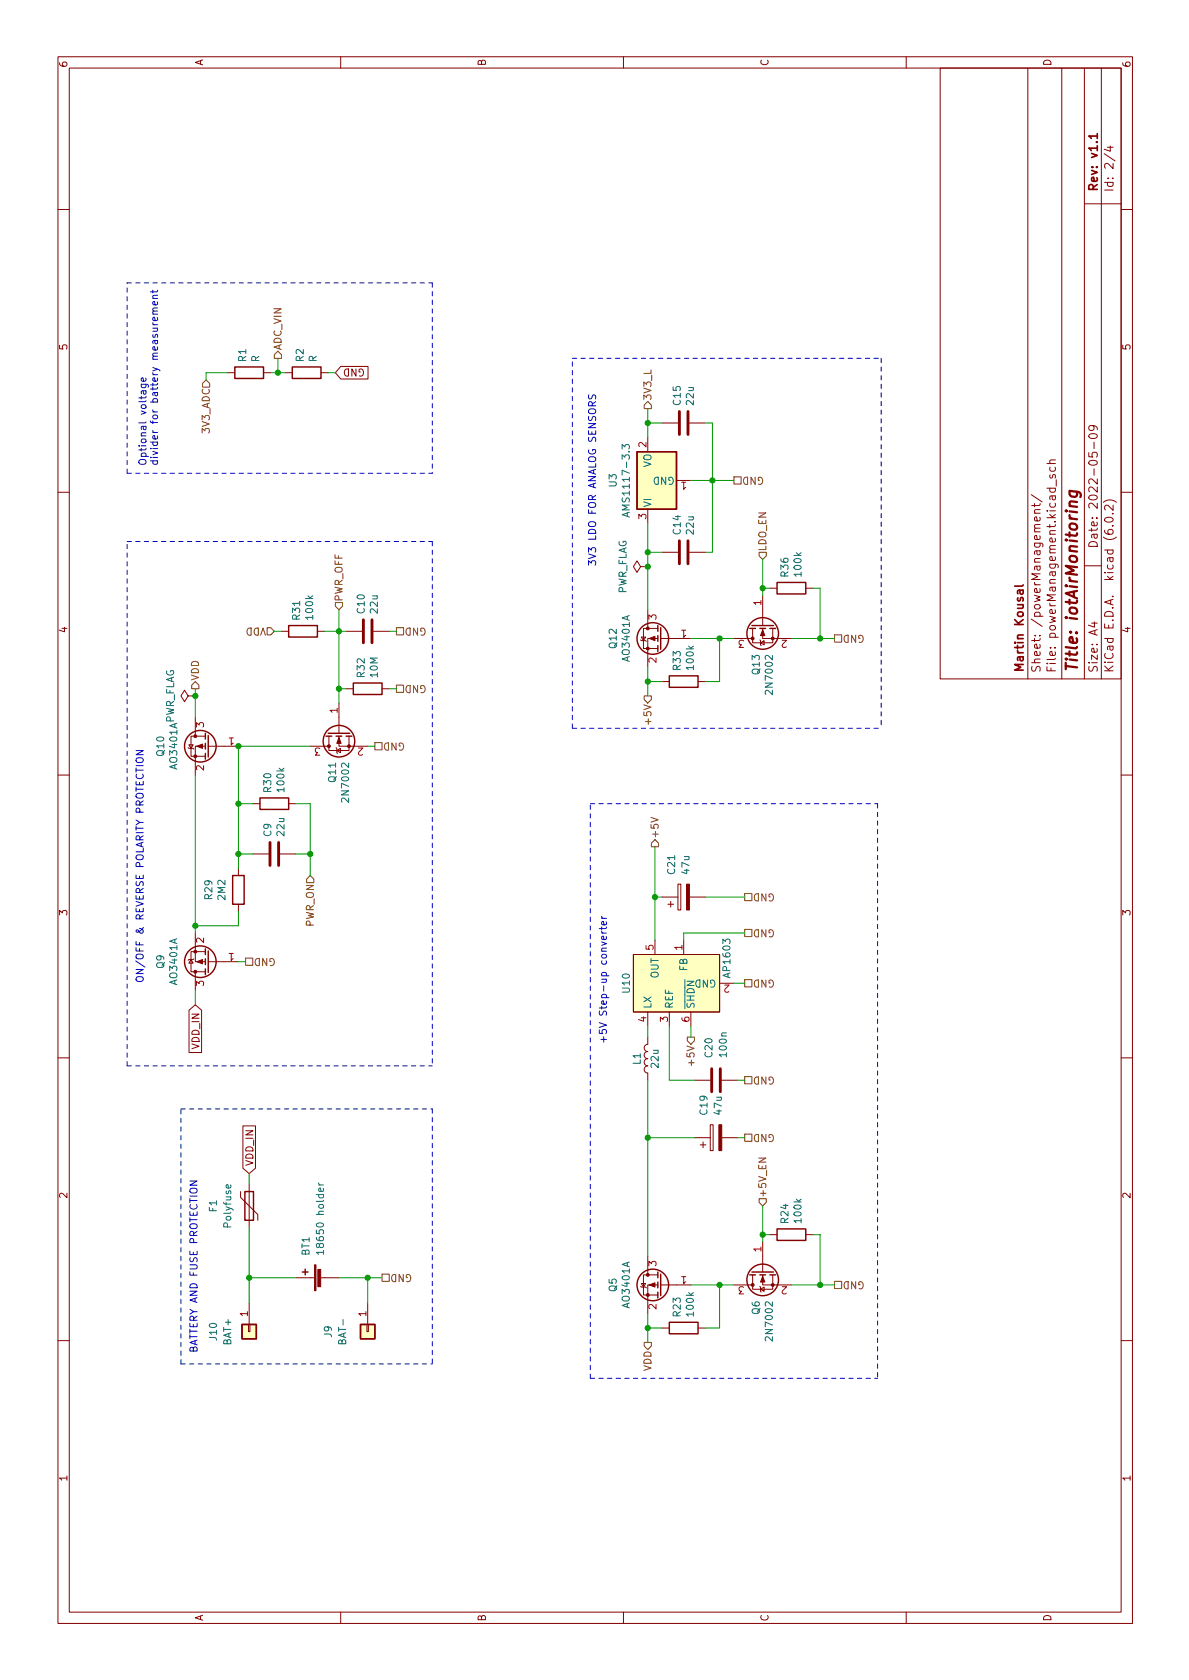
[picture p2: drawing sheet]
<svg xmlns="http://www.w3.org/2000/svg" width="210mm" height="297mm" viewBox="0 0 210 297" stroke-linecap="round" stroke-linejoin="round" font-family="sans-serif">
<g fill="none" stroke="#840000" stroke-width=".18">
<path d="M10.2 10h190.1v277h-190.1zM12.2 12h186.1v273h-186.1zM60.2 10v2M110.2 10v2M160.2 10v2M166.3 12h32v108h-32zM181.8 12v108M187.8 12v108M191.8 12v108M194.8 12v108M10.2 37h2M191.8 36h6.5"/>
<path d="M195.3 27.2l1.9 1.3M195.8 26h1M196.3 25.8v.9l-1-.3M198.3 37h2M40.3 65.9h1.2M46.6 65.9h1.3M50.4 65.9h1.3M56.8 65.9h1.2M60.3 64.8h4.8v2.2h-4.8l-1-1.1zM114.5 77.3v2.6M117.1 74.8h2.8M121.9 74.8h2.8"/>
<path d="M192.7 76.8a.81 .81 0 0 1 1.3 .4 .94 .94 0 0 1-1.5 0zM193.2 75.2l.3 .3-.1 .5-.2 .1-.6-.1-.1-.5 .2-.2a.99 .99 0 0 1 1.3 .4v.3M193.5 78.2v1.1M10.2 87h2M114.5 90v2.6M117.1 97.6h2.8M119.6 84.9h2.6M121.9 97.6h2.8M182.4 87.5l1.9 1.2M182.9 90.7h1M182.9 89v.6M183.9 91.5v.4l-.2 .2-.7-.1v-.5l.3-.1 .1 .7"/>
<path d="M183.9 90.1l-.9 .1-.1 .3 .2 .2M183.9 89l-.2 .4h-1.3M185.1 82h1.5M185.7 84l-.1 .3 .2 .2h.3l.1-.5h.4v.5M185.7 82.6l-.1 .4 .3 .3h.4l.3-.1v-.6M186.6 81.3l-.9 .1-.1 .3 .2 .3M186.8 84.8v1.2M192.5 80v.7l.7 .1-.1-.2 .1-.5 .2-.1h.5l.1 .2-.1 .6M195.1 88.8a1.72 1.72 0 0 1 2.3 0M195.4 91.7a1 1 0 0 1 1.4 .1 .81 .81 0 0 1-.6 .6 .81 .81 0 0 1-.8-.3zM196.7 93h.1M196.7 90.8h.1"/>
<path d="M196.8 89.3v.9l-1-.9-.3 .1-.2 .2 .2 .6M198.3 87h2M49.8 111.6h1.2M56.1 111.6h1.3M61.2 111.6h2.8M66 111.6h2.8M113.3 113.1l.1 .2h.8l.1 .1M113.3 100.2l-.7-1-.6 1 .6 1 .7-1h1.2M113.4 112.6h.8l-.4 .7zM114.5 100.2h.1M114.5 107.8v3.3M116.3 112.9h-1.8v5.1"/>
<path d="M116.3 111.1h-2.5v3.6h2.5M116.8 112.9h5.4M129.8 112.9h3.3M133.1 111.1v2.6h3.5v-2.6M134.4 113.1l.1 .2v.7l.1 .2M134.5 113.7l.6-.4v.7zM134.9 111.1v1.8h5M134.9 105.3v5.3M136.1 104h1.3M142.5 104h1.3M191.8 100h3M193 110.2h1"/>
<path d="M193.5 110v.9l-1-.4M10.2 137h2M33.3 132.2l.1 .1h.8l.1 .1M33.3 123l-.7-1-.6 1 .6 1.1 .7-1.1h1.2M33.4 131.7h.8l-.4 .6zM34.5 123h.1M34.5 126.9v3.3M36.3 131.9h-1.8v5.1M36.3 130.2h-2.5v3.5h2.5M36.8 131.9h5.4M54.9 131.9h3.3M58.2 130.2v2.5h3.5v-2.5"/>
<path d="M59.4 132.2l.2 .1v.8l.1 .1M59.6 132.7l.6-.4v.8zM59.9 130.2v1.7h5.1M59.9 124.3v5.4M61.2 121.8h1.3M67.6 121.8h1.2M117.1 120.5h1.3M123.4 120.5h1.3M198.3 137h2M42.2 153.5v1.3M42.2 159.9v1.2M44.7 151h2.8"/>
<path d="M44.7 142.1h1.3M49.5 151h2.8M51 142.1h1.3M117.1 158.6h2.8M118.1 159.9h1M118.6 159.4v1M119.9 156.3h.5v4.6h-.5zM121.9 158.6h2.8M33.4 178.6l1.1-.9 1.1 .9v7.5h-2.2zM33.8 169.7l.4 .6h-.8zM34.3 169.5l-.1 .2h-.8l-.1 .1M34.5 165v5h1.8"/>
<path d="M34.5 171.8v3.3M36.3 168.3h-2.5v3.5h2.5M36.8 170h5.4M112 168.8h15.2v10.1h-15.2zM114.5 178.9v2.6M115.8 166.2v2.6M118.4 178.9v2.6M120.9 166.2v2.6M122.2 178.9v2.6M127.2 173.8h2.6M10.2 187h2M43 199.1h2.2v7.5l-1.1 .9-1.1-.9z"/>
<path d="M114.5 183.4v1.2a.64 .64 0 0 0-.6 .7 .64 .64 0 0 0 .6 .6 .64 .64 0 0 0-.6 .6 .64 .64 0 0 0 .6 .7 .64 .64 0 0 0-.6 .6 .64 .64 0 0 0 .6 .7 .64 .64 0 0 0-.6 .6 .64 .64 0 0 0 .6 .6v1.3M122.8 191h2.8M125.6 198.9h.5v4.5h-.5zM127.6 191h2.8M198.3 187h2M42.5 210.7v1l3.1 3v1.1M44.1 209.4v7.6M122.8 201.2h2.8M123.8 202.4h1M124.3 201.9v1M127.6 201.2h2.8M134.9 219.6v5.3"/>
<path d="M136.1 218.3h1.3M142.5 218.3h1.3M10.2 237h2M43.9 234.2h.3v1.2h-.3zM44.1 230.4v3.8M52.3 225.9h3.3M56.6 225.9h3.3M64.9 234.2h.2v1.2h-.2zM65 230.4v3.8M113.3 227.4l.1 .2h.8l.1 .1M113.4 226.9h.8l-.4 .7zM114.5 222.1v3.3"/>
<path d="M116.3 227.2h-1.8v5.1M116.3 225.4h-2.5v3.6h2.5M116.8 227.2h5.4M117.1 234.8h1.3M123.4 234.8h1.3M129.8 227.2h3.3M133.1 225.4v2.6h3.5v-2.6M134.4 227.4l.1 .2v.7l.1 .2M134.5 228l.6-.4v.7zM134.9 225.4v1.8h5M198.3 237h2M60.2 285v2"/>
<path d="M110.2 285v2M160.2 285v2"/>
</g>
<path d="M194 24.1h-1.5l.5 .4M194 23.6v.9M180.3 104.3l.1 .5a.29 .29 0 0 0 .2 .3 .29 .29 0 0 0 .3-.3v-.5M180.9 104.3l-.9 .1v.6M180.9 103.4l-.2 .2h-1.3" fill="none" stroke="#840000" stroke-width=".3"/>
<path d="M189.1 86.8l1.6 .2a.6 .6 0 0 1 .3 .9M189.2 86.8a.66 .66 0 0 0 .3 1l.6 .1 .3-.2 .1-.2-.1-.6M190.5 88.8l-1.3-.1a.57 .57 0 0 0 .1 .8" fill="none" stroke="#840000" stroke-width=".4"/>
<g fill="none" stroke="#840000" stroke-width=".25">
<path d="M41.5 64.9h5.1v2h-5.1zM51.7 64.9h5.1v2h-5.1zM112.6 79.9h7v10.1h-7zM51 110.6h5.1v2h-5.1zM116.3 110.6v1M116.3 112.4v1M116.3 114.2v1M116.8 111v3.8M118.4 119.5h5v2h-5zM132.6 111.1h1M133 110.6h3.8M134.4 111.1h1"/>
<path d="M136.1 111.1h1.1M137.4 103h5.1v2h-5.1zM36.3 129.7v1M36.3 131.4v1M36.3 133.2v1M36.8 130v3.8M57.7 130.2h1M58 129.7h3.8M59.4 130.2h1M61.2 130.2h1M62.5 120.8h5.1v2h-5.1zM41.1 154.8h2.1v5.1h-2.1z"/>
<path d="M46 141.1h5v2h-5zM36.3 167.8v1M36.3 169.5v1M36.3 171.3v1M36.8 168.1v3.8M43.3 210.7h1.5v5.1h-1.5zM137.4 217.3h5.1v2h-5.1zM42.8 234.2h2.5v2.5h-2.5zM53.5 224.9h1M54 224.4v1M63.7 234.2h2.6v2.5h-2.6zM116.3 224.9v1"/>
<path d="M116.3 226.7v1M116.3 228.5v1M116.8 225.3v3.8M118.4 233.8h5v2h-5zM132.6 225.4h1M133 224.9h3.8M134.4 225.4h1M136.1 225.4h1.1"/>
<circle cx="115.4" cy="112.9" r="2.79"/>
<circle cx="134.9" cy="112" r="2.79"/>
<circle cx="35.4" cy="131.9" r="2.79"/>
<circle cx="59.9" cy="131.1" r="2.79"/>
<circle cx="35.4" cy="170" r="2.79"/>
<circle cx="115.4" cy="227.2" r="2.79"/>
<circle cx="134.9" cy="226.3" r="2.79"/>
</g>
<g fill="#ffffc2" stroke="#ffffc2" stroke-width=".18">
<path d="M112.6 79.9h7v10.1h-7z"/>
<path d="M112 168.8h15.2v10.1h-15.2z"/>
<path d="M63.7 234.2h2.6v2.5h-2.6z"/>
<path d="M42.8 234.2h2.5v2.5h-2.5z"/>
</g>
<path d="M110 79.4v-.8l.5 .4 .1-.3h.6l.1 .1-.1 .6M110.9 90.7v.6M111.3 90.6l-1.3 .4 1.3 .4M40.8 209.5v.4l-.2 .1h-.6v-.5l.3-.1 .1 .6M56.4 209.1l.2 .4M56.4 209.5h.8M57.2 221.4h-1.3l.4 .4M57.2 221.1v.7" fill="none" stroke="#006464" stroke-width=".18"/>
<path d="M120.1 72.8v4M121.7 72.8v4M120.1 95.6v4.1M121.7 95.6v4.1M64.3 109.6v4.1M65.8 109.6v4.1M47.7 149v4M49.3 149v4M125.9 189v4M127.4 189v4" fill="none" stroke="#840000" stroke-width=".51"/>
<g fill="#840000" stroke="#840000" stroke-width=".18">
<path d="M134.9 111.4l.3 1h-.7z"/>
<path d="M127.1 198.9h.5v4.5h-.5z"/>
<path d="M114.8 112.9l1-.4v.8z"/>
<path d="M55.6 223.6h.3v4.6h-.3z"/>
<path d="M56.2 224.4h.5v3.1h-.5z"/>
<path d="M121.4 156.3h.5v4.6h-.5z"/>
<path d="M34.8 170l1-.3v.7z"/>
<path d="M34.8 131.9l1-.3v.7z"/>
<path d="M114.8 227.2l1-.4v.8z"/>
<path d="M59.9 130.4l.4 1h-.7z"/>
<path d="M134.9 225.7l.3 1h-.7z"/>
<circle cx="136.6" cy="112.9" r=".25"/>
<circle cx="133.1" cy="112.9" r=".25"/>
<circle cx="114.5" cy="114.7" r=".25"/>
<circle cx="114.5" cy="111.1" r=".25"/>
<circle cx="34.5" cy="168.3" r=".25"/>
<circle cx="34.5" cy="171.8" r=".25"/>
<circle cx="34.5" cy="133.7" r=".25"/>
<circle cx="34.5" cy="130.2" r=".25"/>
<circle cx="114.5" cy="229" r=".25"/>
<circle cx="114.5" cy="225.4" r=".25"/>
<circle cx="61.7" cy="131.9" r=".25"/>
<circle cx="58.2" cy="131.9" r=".25"/>
<circle cx="136.6" cy="227.2" r=".25"/>
<circle cx="133.1" cy="227.2" r=".25"/>
</g>
<g fill="none" stroke="#725600" stroke-width=".18">
<path d="M35.8 67.8l.6-.6 .7 .6v.6h-1.3zM48.5 62.7l.6-.6 .7 .6v.7h-1.3zM113.9 71.6l.6-.6 .7 .6v.6h-1.3zM129.8 84.3h1.3v1.3h-1.3zM134.2 97.6h1.3v.7l-.6 .6-.7-.6zM47.2 111h.7l.6 .6-.6 .7h-.7zM59.3 106.5h1.3v.7l-.7 .6-.6-.6zM70.1 111h1.3v1.3h-1.3zM147.6 112.3h1.2v1.2h-1.2zM33.9 121.1l.6-.6 .7 .6v.7h-1.3zM66.3 131.3h1.3v1.3h-1.3zM70.1 121.1h1.3v1.3h-1.3z"/>
<path d="M113.9 123h1.3v.7l-.7 .6-.6-.6zM54.2 155.4l.7-.6 .6 .6v.7h-1.3zM115.1 144.5l1.3 .4-1.3 .5M115.2 149.1l.6-.7 .7 .7v.6h-1.3zM131.7 158h1.3v1.2h-1.3zM43.4 169.4h1.3v1.3h-1.3zM131.7 173.2h1.3v1.3h-1.3zM131.7 164.3h1.3v1.3h-1.3zM121.5 183.4h1.3v.6l-.6 .6-.7-.6zM131.7 190.4h1.3v1.2h-1.3zM131.7 200.5h1.3v1.3h-1.3zM134.2 211.9h1.3v.7l-.6 .6-.7-.6z"/>
<path d="M67.6 225.3h1.2v1.3h-1.2zM113.9 237.3h1.3v.7l-.7 .6-.6-.6zM147.6 226.6h1.2v1.2h-1.2z"/>
</g>
<g fill="none" stroke="#0000c2" stroke-width=".18">
<path d="M27 55.5h.9M27 52.8h.9M27 51.3v.5M27.8 56.1l.1 .4-.2 .2-.6-.1v-.5h.2l.1 .6M27.8 53.4l.1 .3-.2 .2-.6-.1v-.4l.2-.1 .1 .6M27.9 55l-.8 .1-.1 .3 .1 .1M27.9 54.5h-.8l-.1 .3 .2 .2M27.9 52.2l-.8 .1-.1 .3 .1 .2M27.9 51.3l-.2 .3h-1.1M25 67.9h1l.2 .3v.3M25 67.9v.4l.2 .2 .6-.1v-.5M25.8 66.9v.3l-.2 .2-.6-.1v-.4l.3-.1 .1 .6"/>
<path d="M104.1 69.8v.5l.2 .2 .3-.1 .3-.5h.3l.1 .2v.4M104.7 71.7v-.6l-.2-.1-.3 .1-.1 .6h1.2M105.3 71l-.6 .4M24.1 132.7h1.2l-1.2 .7h1.2M24.1 134.2a.81 .81 0 0 1 1.2 .1 .43 .43 0 0 1-.4 .5h-.4a.42 .42 0 0 1-.4-.2 .42 .42 0 0 1 0-.4zM106.4 164.6l.2 .4M106.4 162l.2 .4M106.4 165h.8M106.4 163.9v.5M106.4 162.4h.8M107.2 165.6v.3l-.1 .2h-.6v-.5l.2-.1 .1 .6M107.2 163v.3l-.1 .2h-.6v-.5l.2-.1 .1 .6"/>
<path d="M107.2 163.9l-.1 .3h-1.1M33.6 208.8h1.3l-1.3 .7h1.3"/>
</g>
<g fill="none" stroke="#0000c2" stroke-width=".18" stroke-dasharray=".8 .8">
<path d="M22.5 50h53.9M76.4 50v33.7M101.2 63.4h54.6M155.8 63.4v65.4M22.5 83.7v-33.7M22.5 95.7h53.9M22.5 83.7h53.9M76.4 95.7v92.8M101.2 128.8v-65.4M101.2 128.8h54.6M104.4 142.1h50.8M155.2 142.1v101.6"/>
<path d="M22.5 188.5h53.9M22.5 188.5v-92.8M32 196.1h44.4M76.4 196.1v45.1M32 241.2h44.4M32 241.2v-45.1M104.4 243.7v-101.6M104.4 243.7h50.8"/>
</g>
<g fill="none" stroke="#009600" stroke-width=".18">
<path d="M40.3 65.9h-3.9v1.3M47.9 65.9h2.5M49.1 63.4v2.5M58 65.9h1.3M114.5 74.8h2.6M114.5 72.2v5.1M124.7 74.8h1.3v22.8h-1.3M114.5 92.6v15.2M114.5 97.6h2.6M122.2 84.9h7.6M134.9 98.9v6.4M48.5 111.6h1.3"/>
<path d="M57.4 111.6h3.8M59.9 107.8v16.5M68.8 111.6h1.3M114.5 118v5M122.2 112.9h7.6M127.2 112.9v7.6h-2.5M134.9 104h1.2M139.9 112.9h7.7M143.8 104h1.2v8.9M34.5 121.8v5.1M34.5 137v28M54.9 131.9h-12.7v21.6"/>
<path d="M59.9 121.8h1.3M65 131.9h1.3M68.8 121.8h1.3M114.5 120.5h2.6M42.2 142.1h2.5M42.2 151h2.5M52.3 142.1h2.6v12.7M52.3 151h2.6M115.8 158.6h1.3M115.8 149.7v16.5M124.7 158.6h7M34.5 175.1v2.6"/>
<path d="M42.2 161.1v2.6h-7.7M42.2 170h1.2M129.8 173.8h1.9M131.7 165h-10.8v1.2M114.5 181.5v1.9M114.5 191v31.1M118.4 181.5v9.5h4.4M122.2 181.5v1.9M130.4 191h1.3M44.1 207.5v1.9M44.1 217v13.4M114.5 201.2h8.3"/>
<path d="M130.4 201.2h1.3M134.9 218.3h1.2M134.9 213.2v6.4M143.8 218.3h1.2v8.9M44.1 225.9h8.2M59.9 225.9h7.7M65 225.9v4.5M114.5 232.3v5M114.5 234.8h2.6M122.2 227.2h7.6M127.2 227.2v7.6h-2.5M139.9 227.2h7.7"/>
</g>
<g fill="#009600" stroke="#009600" stroke-width=".18">
<circle cx="114.5" cy="201.2" r=".46"/>
<circle cx="114.5" cy="234.8" r=".46"/>
<circle cx="134.9" cy="218.3" r=".46"/>
<circle cx="145" cy="227.2" r=".46"/>
<circle cx="127.2" cy="227.2" r=".46"/>
<circle cx="114.5" cy="74.8" r=".46"/>
<circle cx="114.5" cy="120.5" r=".46"/>
<circle cx="49.1" cy="65.9" r=".46"/>
<circle cx="59.9" cy="121.8" r=".46"/>
<circle cx="59.9" cy="111.6" r=".46"/>
<circle cx="42.2" cy="151" r=".46"/>
<circle cx="34.5" cy="163.7" r=".46"/>
<circle cx="42.2" cy="142.1" r=".46"/>
<circle cx="44.1" cy="225.9" r=".46"/>
<circle cx="65" cy="225.9" r=".46"/>
<circle cx="114.5" cy="97.6" r=".46"/>
<circle cx="114.5" cy="100.2" r=".46"/>
<circle cx="134.9" cy="104" r=".46"/>
<circle cx="145" cy="112.9" r=".46"/>
<circle cx="126" cy="84.9" r=".46"/>
<circle cx="127.2" cy="112.9" r=".46"/>
<circle cx="115.8" cy="158.6" r=".46"/>
<circle cx="54.9" cy="151" r=".46"/>
<circle cx="42.2" cy="131.9" r=".46"/>
<circle cx="34.5" cy="123" r=".46"/>
</g>
<text font-size="2.8" fill="#840000" x="190.6" y="119" transform="rotate(-90 190.6 119)">Title: iotAirMonitoring</text>
<g font-size="2.1" fill="#840000">
<text x="194.1" y="34" transform="rotate(-90 194.1 34)">Rev: v1.1</text>
<text x="196.9" y="34" transform="rotate(-90 196.9 34)">Id: 2/4</text>
<text x="194.1" y="97" transform="rotate(-90 194.1 97)">Date: 2022-05-09</text>
<text x="181" y="119" transform="rotate(-90 181 119)">Martin Kousal</text>
<text x="184" y="119" transform="rotate(-90 184 119)">Sheet: /powerManagement/</text>
<text x="186.7" y="119" transform="rotate(-90 186.7 119)">File: powerManagement.kicad_sch</text>
<text x="194.1" y="119" transform="rotate(-90 194.1 119)">Size: A4</text>
<text x="196.9" y="119" transform="rotate(-90 196.9 119)">KiCad E.D.A. kicad (6.0.2)</text>
</g>
<g font-size="1.8" fill="#840000">
<text x="35.9" y="11.7" transform="rotate(-90 35.9 11.7)">A</text>
<text x="85.9" y="11.7" transform="rotate(-90 85.9 11.7)">B</text>
<text x="135.9" y="11.7" transform="rotate(-90 135.9 11.7)">C</text>
<text x="185.9" y="11.7" transform="rotate(-90 185.9 11.7)">D</text>
<text x="11.9" y="12" transform="rotate(-90 11.9 12)">6</text>
<text x="199.9" y="12" transform="rotate(-90 199.9 12)">6</text>
<text x="11.9" y="62" transform="rotate(-90 11.9 62)">5</text>
<text x="64.5" y="65.2" transform="rotate(180 64.5 65.2)">GND</text>
<text x="199.9" y="62" transform="rotate(-90 199.9 62)">5</text>
<text x="11.9" y="112" transform="rotate(-90 11.9 112)">4</text>
<text x="199.9" y="112" transform="rotate(-90 199.9 112)">4</text>
<text x="11.9" y="162" transform="rotate(-90 11.9 162)">3</text>
<text x="199.9" y="162" transform="rotate(-90 199.9 162)">3</text>
<text x="35.3" y="185.4" transform="rotate(-90 35.3 185.4)">VDD_IN</text>
<text x="44.8" y="206.2" transform="rotate(-90 44.8 206.2)">VDD_IN</text>
<text x="11.9" y="212" transform="rotate(-90 11.9 212)">2</text>
<text x="199.9" y="212" transform="rotate(-90 199.9 212)">2</text>
<text x="11.9" y="262" transform="rotate(-90 11.9 262)">1</text>
<text x="199.9" y="262" transform="rotate(-90 199.9 262)">1</text>
<text x="35.9" y="286.7" transform="rotate(-90 35.9 286.7)">A</text>
<text x="85.9" y="286.7" transform="rotate(-90 85.9 286.7)">B</text>
<text x="135.9" y="286.7" transform="rotate(-90 135.9 286.7)">C</text>
<text x="185.9" y="286.7" transform="rotate(-90 185.9 286.7)">D</text>
</g>
<g font-size="1.8" fill="#006464">
<text x="43.5" y="63.9" transform="rotate(-90 43.5 63.9)">R1</text>
<text x="45.8" y="64" transform="rotate(-90 45.8 64)">R</text>
<text x="53.7" y="63.9" transform="rotate(-90 53.7 63.9)">R2</text>
<text x="56" y="64" transform="rotate(-90 56 64)">R</text>
<text x="120.4" y="71.6" transform="rotate(-90 120.4 71.6)">C15</text>
<text x="122.7" y="71.5" transform="rotate(-90 122.7 71.5)">22u</text>
<text x="115.2" y="82.7" transform="rotate(-90 115.2 82.7)">VO</text>
<text x="109" y="86.1" transform="rotate(-90 109 86.1)">U3</text>
<text x="115.2" y="89.8" transform="rotate(-90 115.2 89.8)">VI</text>
<text x="119.4" y="84.3" transform="rotate(180 119.4 84.3)">GND</text>
<text x="111.3" y="90.4" transform="rotate(-90 111.3 90.4)">AMS1117-3.3</text>
<text x="120.4" y="94.4" transform="rotate(-90 120.4 94.4)">C14</text>
<text x="122.7" y="94.4" transform="rotate(-90 122.7 94.4)">22u</text>
<text x="139.4" y="101.9" transform="rotate(-90 139.4 101.9)">R36</text>
<text x="141.7" y="101.8" transform="rotate(-90 141.7 101.8)">100k</text>
<text x="110.8" y="105.2" transform="rotate(-90 110.8 105.2)">PWR_FLAG</text>
<text x="53.1" y="109.5" transform="rotate(-90 53.1 109.5)">R31</text>
<text x="55.4" y="109.4" transform="rotate(-90 55.4 109.4)">100k</text>
<text x="64.5" y="108.4" transform="rotate(-90 64.5 108.4)">C10</text>
<text x="66.8" y="108.4" transform="rotate(-90 66.8 108.4)">22u</text>
<text x="64.5" y="119.7" transform="rotate(-90 64.5 119.7)">R32</text>
<text x="66.8" y="119.7" transform="rotate(-90 66.8 119.7)">10M</text>
<text x="109" y="114.6" transform="rotate(-90 109 114.6)">Q12</text>
<text x="111.3" y="116.8" transform="rotate(-90 111.3 116.8)">AO3401A</text>
<text x="120.4" y="118.4" transform="rotate(-90 120.4 118.4)">R33</text>
<text x="122.7" y="118.3" transform="rotate(-90 122.7 118.3)">100k</text>
<text x="134.3" y="119.2" transform="rotate(-90 134.3 119.2)">Q13</text>
<text x="136.6" y="122.4" transform="rotate(-90 136.6 122.4)">2N7002</text>
<text x="30.8" y="128" transform="rotate(-90 30.8 128)">PWR_FLAG</text>
<text x="29" y="133.6" transform="rotate(-90 29 133.6)">Q10</text>
<text x="31.3" y="135.9" transform="rotate(-90 31.3 135.9)">AO3401A</text>
<text x="48" y="140" transform="rotate(-90 48 140)">R30</text>
<text x="50.3" y="139.9" transform="rotate(-90 50.3 139.9)">100k</text>
<text x="59.4" y="138.2" transform="rotate(-90 59.4 138.2)">Q11</text>
<text x="61.7" y="141.5" transform="rotate(-90 61.7 141.5)">2N7002</text>
<text x="48" y="147.9" transform="rotate(-90 48 147.9)">C9</text>
<text x="50.3" y="147.7" transform="rotate(-90 50.3 147.7)">22u</text>
<text x="119.4" y="154.5" transform="rotate(-90 119.4 154.5)">C21</text>
<text x="121.9" y="154.5" transform="rotate(-90 121.9 154.5)">47u</text>
<text x="37.5" y="159" transform="rotate(-90 37.5 159)">R29</text>
<text x="39.8" y="159.1" transform="rotate(-90 39.8 159.1)">2M2</text>
<text x="29" y="171.2" transform="rotate(-90 29 171.2)">Q9</text>
<text x="31.3" y="174" transform="rotate(-90 31.3 174)">AO3401A</text>
<text x="116.5" y="173" transform="rotate(-90 116.5 173)">OUT</text>
<text x="121.5" y="171.6" transform="rotate(-90 121.5 171.6)">FB</text>
<text x="126.7" y="173.2" transform="rotate(180 126.7 173.2)">GND</text>
<text x="129.2" y="172.6" transform="rotate(-90 129.2 172.6)">AP1603</text>
<text x="111.4" y="175.5" transform="rotate(-90 111.4 175.5)">U10</text>
<text x="115.2" y="178.4" transform="rotate(-90 115.2 178.4)">LX</text>
<text x="119" y="178.4" transform="rotate(-90 119 178.4)">REF</text>
<text x="122.8" y="178.4" transform="rotate(-90 122.8 178.4)">~{SHDN}</text>
<text x="113.3" y="188.2" transform="rotate(-90 113.3 188.2)">L1</text>
<text x="116.5" y="188.7" transform="rotate(-90 116.5 188.7)">22u</text>
<text x="126" y="186.9" transform="rotate(-90 126 186.9)">C20</text>
<text x="128.5" y="186.7" transform="rotate(-90 128.5 186.7)">100n</text>
<text x="125.1" y="197" transform="rotate(-90 125.1 197)">C19</text>
<text x="127.6" y="197" transform="rotate(-90 127.6 197)">47u</text>
<text x="38.3" y="214.3" transform="rotate(-90 38.3 214.3)">F1</text>
<text x="40.9" y="216.9" transform="rotate(-90 40.9 216.9)">Polyfuse</text>
<text x="54.7" y="222" transform="rotate(-90 54.7 222)">BT1</text>
<text x="57.3" y="220.9" transform="rotate(-90 57.3 220.9)">18650 holder</text>
<text x="139.4" y="216.2" transform="rotate(-90 139.4 216.2)">R24</text>
<text x="141.7" y="216.1" transform="rotate(-90 141.7 216.1)">100k</text>
<text x="109" y="228.4" transform="rotate(-90 109 228.4)">Q5</text>
<text x="111.3" y="231.1" transform="rotate(-90 111.3 231.1)">AO3401A</text>
<text x="120.4" y="232.7" transform="rotate(-90 120.4 232.7)">R23</text>
<text x="122.7" y="232.6" transform="rotate(-90 122.7 232.6)">100k</text>
<text x="134.3" y="232.4" transform="rotate(-90 134.3 232.4)">Q6</text>
<text x="38.3" y="236.9" transform="rotate(-90 38.3 236.9)">J10</text>
<text x="40.9" y="237.8" transform="rotate(-90 40.9 237.8)">BAT+</text>
<text x="58.7" y="236.4" transform="rotate(-90 58.7 236.4)">J9</text>
<text x="61.2" y="237.6" transform="rotate(-90 61.2 237.6)">BAT-</text>
<text x="136.6" y="236.7" transform="rotate(-90 136.6 236.7)">2N7002</text>
</g>
<g font-size="1.8" fill="#725600">
<text x="49.8" y="62" transform="rotate(-90 49.8 62)">ADC_VIN</text>
<text x="115.2" y="70.9" transform="rotate(-90 115.2 70.9)">3V3_L</text>
<text x="37.1" y="76.5" transform="rotate(-90 37.1 76.5)">3V3_ADC</text>
<text x="135.1" y="84.3" transform="rotate(180 135.1 84.3)">GND</text>
<text x="135.5" y="97.5" transform="rotate(-90 135.5 97.5)">LDO_EN</text>
<text x="60.6" y="106.4" transform="rotate(-90 60.6 106.4)">PWR_OFF</text>
<text x="47.1" y="111" transform="rotate(180 47.1 111)">VDD</text>
<text x="75.4" y="111" transform="rotate(180 75.4 111)">GND</text>
<text x="152.9" y="112.3" transform="rotate(180 152.9 112.3)">GND</text>
<text x="35.2" y="120.4" transform="rotate(-90 35.2 120.4)">VDD</text>
<text x="75.4" y="121.1" transform="rotate(180 75.4 121.1)">GND</text>
<text x="71.6" y="131.3" transform="rotate(180 71.6 131.3)">GND</text>
<text x="115.2" y="127.6" transform="rotate(-90 115.2 127.6)">+5V</text>
<text x="116.5" y="148.3" transform="rotate(-90 116.5 148.3)">+5V</text>
<text x="137" y="158" transform="rotate(180 137 158)">GND</text>
<text x="55.5" y="163.9" transform="rotate(-90 55.5 163.9)">PWR_ON</text>
<text x="137" y="164.3" transform="rotate(180 137 164.3)">GND</text>
<text x="48.7" y="169.4" transform="rotate(180 48.7 169.4)">GND</text>
<text x="137" y="173.2" transform="rotate(180 137 173.2)">GND</text>
<text x="122.8" y="187.9" transform="rotate(-90 122.8 187.9)">+5V</text>
<text x="137" y="190.4" transform="rotate(180 137 190.4)">GND</text>
<text x="137" y="200.5" transform="rotate(180 137 200.5)">GND</text>
<text x="135.5" y="211.8" transform="rotate(-90 135.5 211.8)">+5V_EN</text>
<text x="72.9" y="225.3" transform="rotate(180 72.9 225.3)">GND</text>
<text x="152.9" y="226.6" transform="rotate(180 152.9 226.6)">GND</text>
<text x="115.2" y="242.5" transform="rotate(-90 115.2 242.5)">VDD</text>
</g>
<g font-size="1.8" fill="#0000c2">
<text x="25.9" y="82.4" transform="rotate(-90 25.9 82.4)">Optional voltage</text>
<text x="27.9" y="82.4" transform="rotate(-90 27.9 82.4)">divider for battery measurement</text>
<text x="105.4" y="100.2" transform="rotate(-90 105.4 100.2)">3V3 LDO FOR ANALOG SENSORS</text>
<text x="25.4" y="173.8" transform="rotate(-90 25.4 173.8)">ON/OFF &amp; REVERSE POLARITY PROTECTION</text>
<text x="107.3" y="184.6" transform="rotate(-90 107.3 184.6)">+5V Step-up converter</text>
<text x="34.9" y="239.3" transform="rotate(-90 34.9 239.3)">BATTERY AND FUSE PROTECTION</text>
</g>
<g font-size="1.8" fill="#a90000">
<text x="114.3" y="79.1" transform="rotate(-90 114.3 79.1)">2</text>
<text x="121.4" y="85.2" transform="rotate(180 121.4 85.2)">1</text>
<text x="114.3" y="91.8" transform="rotate(-90 114.3 91.8)">3</text>
<text x="134.6" y="107" transform="rotate(-90 134.6 107)">1</text>
<text x="116.1" y="109.6" transform="rotate(-90 116.1 109.6)">3</text>
<text x="121.4" y="111.4" transform="rotate(180 121.4 111.4)">1</text>
<text x="131.6" y="113.1" transform="rotate(180 131.6 113.1)">3</text>
<text x="139.2" y="113.1" transform="rotate(180 139.2 113.1)">2</text>
<text x="116.1" y="117.2" transform="rotate(-90 116.1 117.2)">2</text>
<text x="36.1" y="128.6" transform="rotate(-90 36.1 128.6)">3</text>
<text x="41.4" y="130.4" transform="rotate(180 41.4 130.4)">1</text>
<text x="59.7" y="126.1" transform="rotate(-90 59.7 126.1)">1</text>
<text x="36.1" y="136.2" transform="rotate(-90 36.1 136.2)">2</text>
<text x="56.6" y="132.2" transform="rotate(180 56.6 132.2)">3</text>
<text x="64.2" y="132.2" transform="rotate(180 64.2 132.2)">2</text>
<text x="36.1" y="166.7" transform="rotate(-90 36.1 166.7)">2</text>
<text x="115.6" y="168" transform="rotate(-90 115.6 168)">5</text>
<text x="120.6" y="168" transform="rotate(-90 120.6 168)">1</text>
<text x="41.4" y="168.5" transform="rotate(180 41.4 168.5)">1</text>
<text x="36.1" y="174.3" transform="rotate(-90 36.1 174.3)">3</text>
<text x="129" y="174.1" transform="rotate(180 129 174.1)">2</text>
<text x="114.3" y="180.7" transform="rotate(-90 114.3 180.7)">4</text>
<text x="118.1" y="180.7" transform="rotate(-90 118.1 180.7)">3</text>
<text x="121.9" y="180.7" transform="rotate(-90 121.9 180.7)">6</text>
<text x="134.6" y="221.3" transform="rotate(-90 134.6 221.3)">1</text>
<text x="116.1" y="223.9" transform="rotate(-90 116.1 223.9)">3</text>
<text x="121.4" y="225.7" transform="rotate(180 121.4 225.7)">1</text>
<text x="131.6" y="227.4" transform="rotate(180 131.6 227.4)">3</text>
<text x="139.2" y="227.4" transform="rotate(180 139.2 227.4)">2</text>
<text x="43.8" y="232.8" transform="rotate(-90 43.8 232.8)">1</text>
<text x="64.8" y="232.8" transform="rotate(-90 64.8 232.8)">1</text>
<text x="116.1" y="231.5" transform="rotate(-90 116.1 231.5)">2</text>
</g>
</svg>
